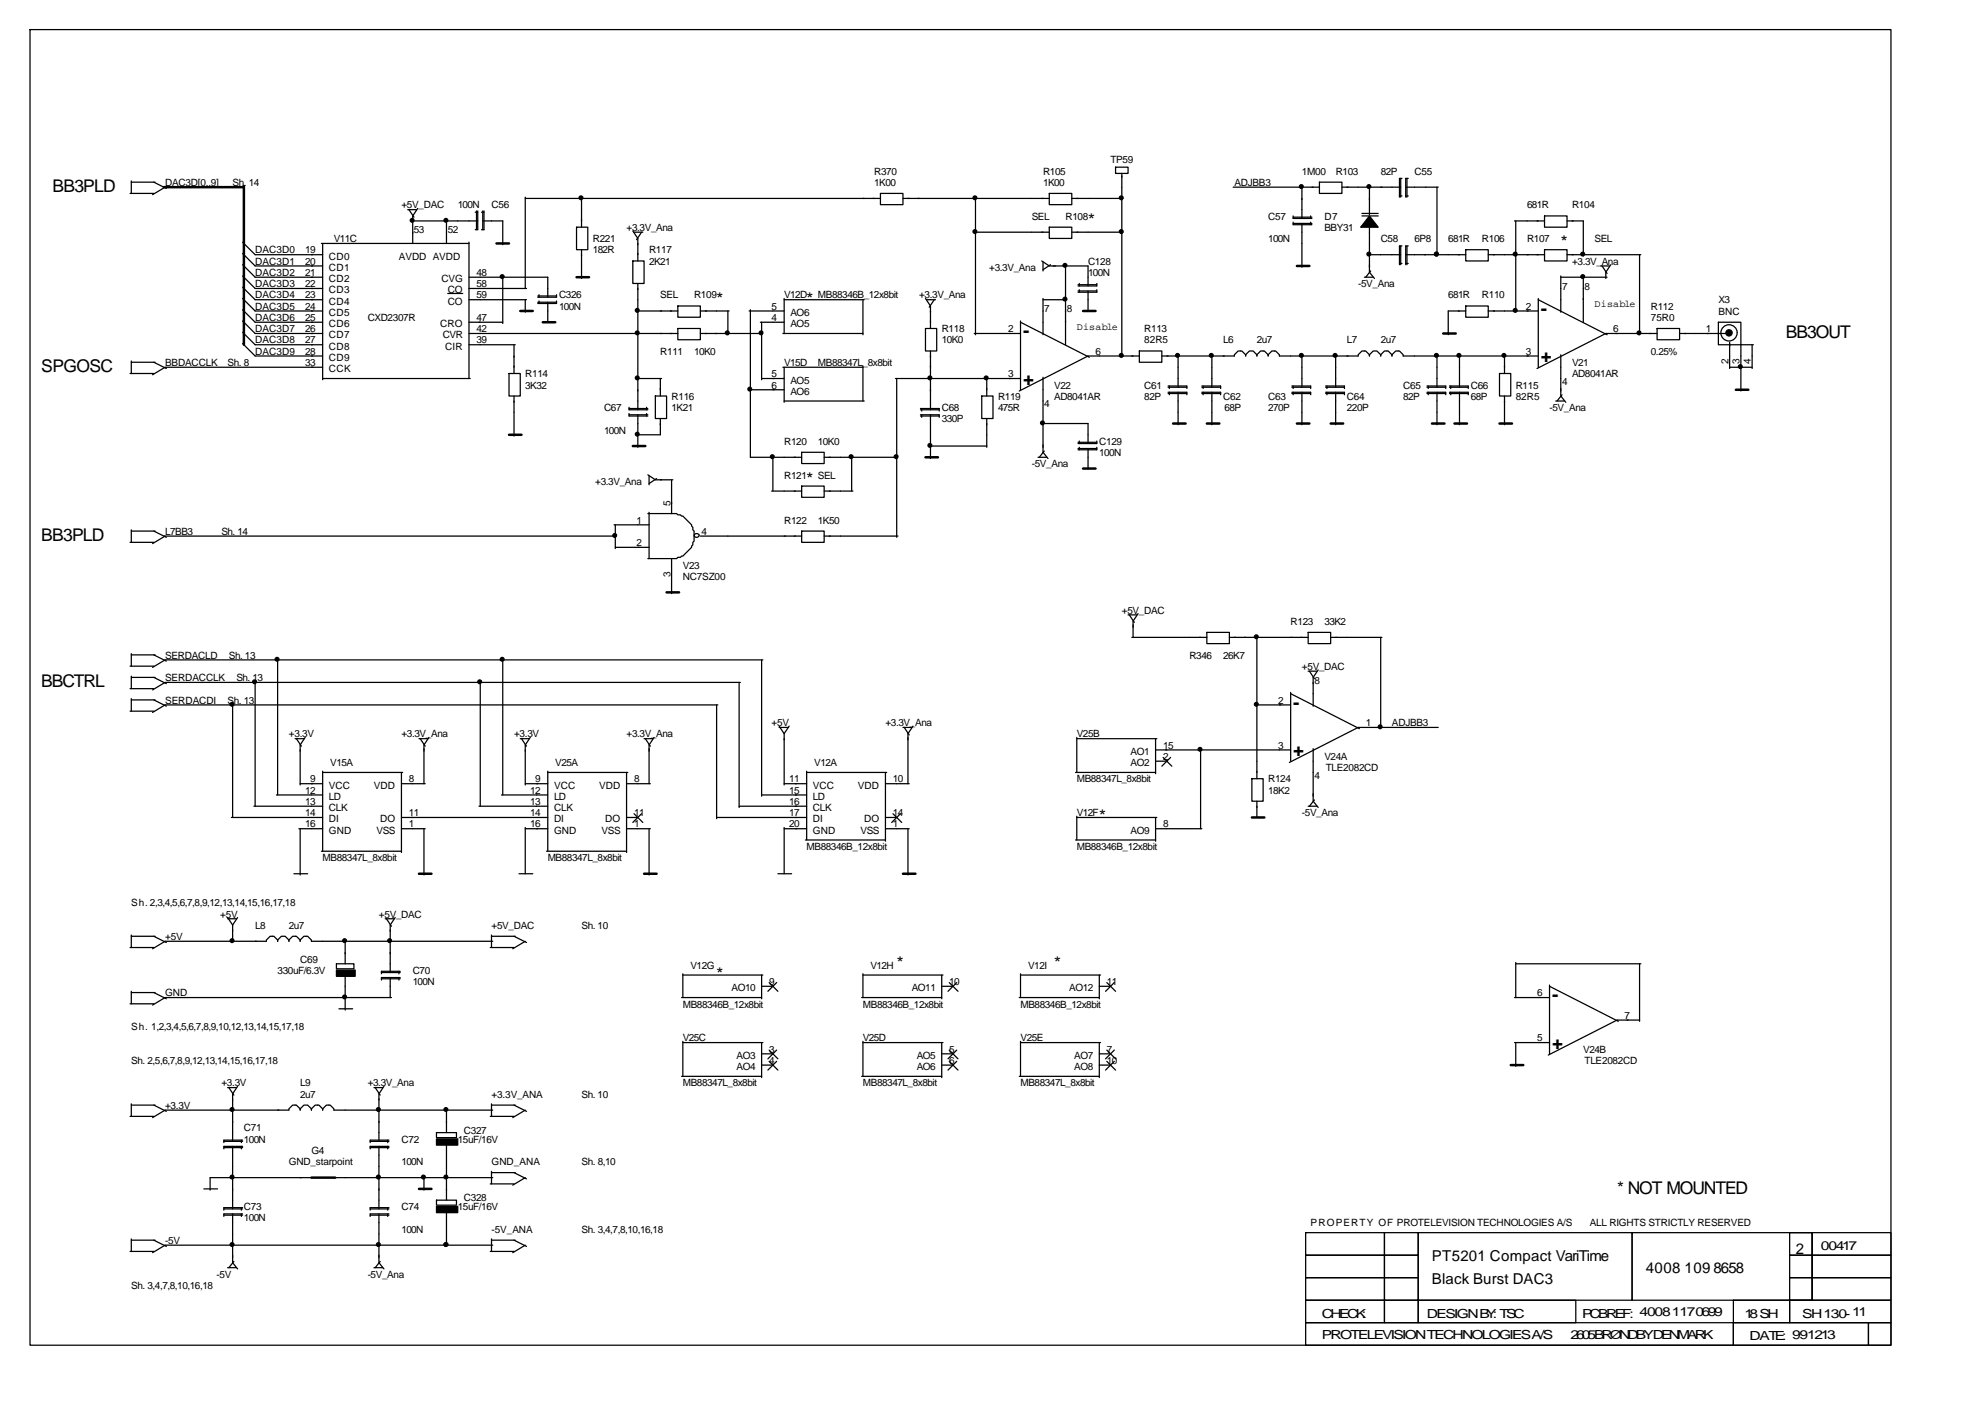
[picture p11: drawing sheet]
<svg xmlns="http://www.w3.org/2000/svg" width="420mm" height="297mm" viewBox="0 0 420 297" stroke-linecap="round" stroke-linejoin="round" font-family="sans-serif">
<g fill="none" stroke="#000" stroke-width=".26">
<path d="M6.3 6.3h393.7v278.3h-393.7zM27.8 38.5h5M27.8 38.3v2.6M32.5 38.5l2.7 1.4M34.9 39.6l-2.6 1.6M236 35.4h2.7v1.3h-2.7zM237.3 36.7v38.9M260.9 39.6h18.2M275.4 39.6v6.6M279.1 38.5h4.8v2.4h-4.8zM283.9 39.6h12.4M289.7 39.6v5.8"/>
<path d="M296.3 37.7v4M296.6 37.7h-.5v4M297.4 39.6h6.9M297.7 37.7v4M297.9 37.7h-.5v4M304 39.6v14.6M27.5 40.9h5M51.3 53.6l2.7 2.7h14.3M51.3 56l2.7 2.6h14.3M51.3 51.2l2.7 2.7h14.3M51.3 58.4l2.7 2.6h14.3M68 51.5h31.2"/>
<path d="M68.3 51.5v28.8M86.3 44.4h1.8M86.5 44.4l1.1 1.5M87 46.7h14.1M88.4 44.1l-1.1 1.6v5.8M94.5 46.5v5M99.2 58.6h16.7v4.3M99.2 51.2v28.9M100.5 44.9h.6M100.8 44.6v4M101.1 44.6v4h-.6M101.9 44.9h.5"/>
<path d="M102.1 46.7h4.3v5.1M102.1 44.6v4M102.4 44.6v4h-.5M106.4 58.6v9.8M111.1 41.7v19.3M111.1 42h75.2M122 48.1h2.4v4.7h-2.4zM123 41.7v6.4M123 52.8v6.1M133.9 55.2h2.4v4.8h-2.4zM133.9 48.9l1 1.5v4.8M134.1 49.1h1.9"/>
<path d="M134.9 60v26.7M135.7 49.1l-1 1.6M186.3 40.9h4.7v2.4h-4.7zM191 42h31M206.1 49.1h15.9M206.4 42v28.8M220.4 55.2l1.6 1.1h8.2v4.2M220.7 55.5v1.8M222 40.9h4.7v2.4h-4.7zM222 48.1h4.7v2.3h-4.7zM222.2 56l-1.5 1.1M225.4 56v16.9"/>
<path d="M226.7 49.1h10.9M226.7 42h10.9M228.3 60v.5M232 60v.5h-3.9M273.6 45.7v.5h3.9M273.6 47v.5h3.9M273.6 45.9h3.9M273.6 47.3h3.9M275.4 47.3v9.2M277.3 45.7v.5M277.3 47v.5M288.1 45.7h3.5"/>
<path d="M288.1 45.2h3.5M288.7 58.6h1.8M289.5 53.9h6.8M289.7 47.8v9.8l1.1 1.3M290 57.3l-1.1 1.3M296.1 41.5h.5M296.1 55.7h.5M296.3 52v4M296.6 52h-.5v4M297.4 53.9h12.7M297.4 41.5h.5M297.4 55.7h.5"/>
<path d="M297.7 52v4M297.9 52h-.5v4M310.1 52.8h4.8v2.4h-4.8zM314.9 53.9h11.9M320.4 46.7h6.4M320.7 46.7v19.4M326.8 45.7h4.7v2.4h-4.7zM326.8 52.8h4.7v2.4h-4.7zM330.2 58.4v7.7M330.2 58.6h9.8M331.5 53.9h15.6M331.5 46.7h3.5v7.5"/>
<path d="M335 58.4v9.8M338.7 56.3h1.8M338.9 56.3l1.1 1.6M340.8 56l-1.1 1.6v1.3M346.9 53.9v16.9M27.5 79h5M27.8 76.4v2.6M27.8 76.6h5M32.5 76.6l2.7 1.4M51.3 60.8l2.7 2.6h14.3M51.3 72.7l2.7 2.6h14.3M51.3 67.9l2.7 2.7h14.3"/>
<path d="M51.3 70.3l2.7 2.6h14.3M51.3 63.1l2.7 2.7h14.3M51.3 65.5l2.7 2.7h14.3M68.3 77.7h-33.4l-2.6 1.6M94.7 62.1h3.2M99.2 63.4h12.2M99.2 70.6h44.2M99.2 72.9h9.8M99.2 68.2h7.2M99.2 61h12.2M107.7 79h2.4v4.8h-2.4zM108.7 72.9v6.1"/>
<path d="M111.1 63.4v2.7M113.8 62.6h3.9M113.8 63.9h3.9M114 62.4v.5M114 63.7v.5M115.9 63.9v4.3M117.7 62.4v.5h-3.9M117.7 63.7v.5h-3.9M134.9 65.8h8.5M143.4 64.7h4.8v2.4h-4.8zM143.4 69.5h4.8v2.4h-4.8zM148.2 70.6h12.9"/>
<path d="M148.2 65.8h6.1M154 65.8v5M158.5 65.8h7.4M158.7 65.5v31.2h10.9M160.9 68.2h5M161.1 68.2v12.1M165.6 70.6h17M165.6 77.7h17M165.9 63.1v7.5M165.9 77.7v7.4M165.9 63.4h16.9M182.6 63.4v7.4"/>
<path d="M182.6 77.4v7.4M195.8 69.5h2.4v4.8h-2.4zM195.8 63.1l1 1.6v4.8M196.1 63.4h1.8M196.8 74.3v12.4M197.6 63.4l-1 1.6M206.1 70.6h9.8M215.9 68.2l14.6 7.4M215.9 67.9v14.6M220.7 63.1v7.7M220.7 79.8v15.9l1 1.3M220.7 63.4h5"/>
<path d="M228.1 60.2h3.9M228.1 61.6h3.9M228.3 61.3v.5M230.2 61.6v4.2M232 61.3v.5h-3.9M241 74.3h4.8v2.3h-4.8zM241 75.3h-10.8l-14.6 7.4M245.8 75.3h15.3v-.2l.8-.8h.8l.8 .8v.2v-.2l.8-.8h.8l.8 .8v.2v-.2l.8-.8h.8l.8 .8v.2v-.2l.8-.8h.8l.8 .8v.2h16.6v-.2l.8-.8h.8l.8 .8v.2v-.2l.8-.8h.8l.8 .8v.2v-.2l.8-.8h.8l.8 .8v.2v-.2l.8-.8h.8l.8 .8v.2h28.5M249.2 75.1v6.8M256.4 75.1v6.8M275.4 75.1v6.8M282.6 75.1v6.8"/>
<path d="M304 75.1v6.8M308.8 75.1v6.8M310.1 64.7h4.8v2.4h-4.8zM310.1 65.8h-3.7v5M314.9 65.8h10.5M317.2 79h2.4v4.8h-2.4zM318.3 75.3v3.7M325.4 63.4l14.6 7.4M325.4 63.1v14.6M330.2 75.1v8.7l1.1 1.3M350.6 69.5h4.7v2.4h-4.7zM350.6 70.6h-10.9l-14.5 7.4"/>
<path d="M355.3 70.6h10.1M363.5 68.2h4.8v4.7h-4.8zM365.9 72.4v5.6M365.9 77.7h4.8M367.5 70.3a1.72 1.72 0 0 0-2.6-1.4 1.72 1.72 0 0 0 0 2.9 1.72 1.72 0 0 0 2.6-1.4M370.7 72.9v5.1M370.9 72.9h-2.6v9.8M68.3 80.1h31.2M108.7 83.8v8.5M133.1 86.4h4M133.1 86.2v.5h4M133.1 87.5v.5h4"/>
<path d="M133.1 87.8h4M134.9 87.8v6.8M134.9 80.1h5.1M136.8 86.2v.5M136.8 87.5v.5M138.6 83.8h2.4v4.7h-2.4zM139.7 80.1v3.7M139.7 88.5v3.5h-5M158.7 82.5h7.2M161.1 80.1h4.8M163.5 96.5v7.4M165.9 84.8h16.9"/>
<path d="M169.6 95.7h4.8v2.4h-4.8zM174.4 96.7h15.3M180.2 96.5v7.4M189.4 80.1h26.5M189.7 80.1v33.6M194.7 86.4h4v.6M194.7 86.7h4M194.7 88h4M194.7 87.8h4v.5M195 86.4v.6M195 87.8v.5M196.6 94.4h12.2"/>
<path d="M196.8 87.8v9.2M207.7 83.8h2.4v4.7h-2.4zM208.8 80.1v3.7M208.8 88.5v6.1M219.6 96.7h1.9M220.4 89.6h9.8v4.2M220.9 95.4l-1 1.3M228.1 93.6h3.9M228.1 94.9h3.9M228.3 93.3v.5M228.3 94.6v.6M230.2 94.9v4.2"/>
<path d="M232 93.3v.5h-3.9M232 94.6v.6h-3.9M247.1 81.7h4v.5M247.1 81.9h4M247.1 83.3h4M247.1 83h4v.5M247.4 81.7v.5M247.4 83v.5M249.2 83v6.9M254.3 81.7h3.9v.5M254.3 81.9h3.9M254.3 83.3h3.9"/>
<path d="M254.3 83h3.9v.5M254.5 81.7v.5M254.5 83v.5M256.4 83v6.9M273.3 81.7h4v.5M273.3 81.9h4M273.3 83.3h4M273.3 83h4v.5M273.6 81.7v.5M273.6 83v.5M275.4 83v6.9M280.5 81.7h3.9v.5"/>
<path d="M280.5 81.9h3.9M280.5 83.3h3.9M280.5 83h3.9v.5M280.7 81.7v.5M280.7 83v.5M282.6 83v6.9M301.9 81.7h4v.5M301.9 81.9h4M301.9 83.3h4M301.9 83h4v.5M302.2 81.7v.5M302.2 83v.5"/>
<path d="M304 83v6.9M306.7 81.7h3.9v.5M306.7 81.9h3.9M306.7 83.3h3.9M306.7 83h3.9v.5M306.9 81.7v.5M306.9 83v.5M308.8 83v6.9M318.3 83.8v6.1M329.1 84.8h1.9M330.5 83.5l-1.1 1.3M27.5 114.7h5"/>
<path d="M27.8 112.1v2.6M27.8 112.4h5M32.5 112.4l2.7 1.3M34.7 113.4h95.5M34.9 113.4l-2.6 1.6M129.9 111h7.4M130.2 115.8h7.1M130.2 111v5.1M137.1 100.5l1.5 1h3.7M137.1 108.7h5M137.1 118.2h5M137.3 100.7v1.9"/>
<path d="M137.3 108.4v9.8M138.9 101.2l-1.6 1.1M142.1 108.7h1l.3 .2h.5l.3 .3h.3l1.8 1.8v.3l.3 .3v.5l.2 .3v2.1l-.2 .2v.6l-.3 .2v.3l-1.8 1.9h-.3l-.3 .2h-.5l-.3 .3h-1M142.1 101.5v7.2M142.1 118.2v7.4M147.9 113.2l-.1-.2a.52 .52 0 0 0-.6-.1 .52 .52 0 0 0-.3 .6 .58 .58 0 0 0 1-.2M148.2 113.4h21.4M163.2 103.9h6.4M169.6 112.4h4.8v2.3h-4.8zM169.6 102.8h4.8v2.4h-4.8zM174.4 113.4h15.6M174.4 103.9h6"/>
<path d="M27.8 138.3v2.6M27.8 138.6h5M32.5 138.6l2.7 1.3M58.7 139.3v28.9M106.4 139.3v28.9M161.1 139.6v28.9M161.4 139.6h-126.5l-2.6 1.6M238.7 130.1h1.8M238.9 130.1l1.1 1.6M239.4 134.8h15.9M240.8 129.8l-1.1 1.6v3.4M255.3 133.8h4.8v2.4h-4.8z"/>
<path d="M260.1 134.8h16.7M265.9 134.6v30.1M276.8 133.8h4.7v2.4h-4.7zM281.5 134.8h10.9M292.1 134.8v19.4M27.5 140.9h5M27.5 145.7h5M27.5 150.5h5M27.8 143.1v2.6M27.8 147.8v2.7M27.8 143.3h5M27.8 148.1h5"/>
<path d="M32.5 143.3l2.7 1.3M32.5 148.1l2.7 1.3M49.2 148.9v24M54 144.1v26.5M62.4 156.3h1.9M62.7 156.3l1.1 1.6M64.6 156l-1.1 1.6v8.5M88.6 156.3h1.9M88.9 156.3l1.1 1.6M90.8 156l-1.1 1.6v8.2M101.6 144.1v26.5M110.1 156.3h1.8"/>
<path d="M110.3 156.3l1.1 1.6M112.2 156l-1.1 1.6v8.5M136.3 156.3h1.8M136.5 156.3l1.1 1.6M138.4 156l-1.1 1.6v8.2M151.6 149.1v24.1M151.9 149.1h-117l-2.6 1.6M156.4 144.4v26.4M156.6 144.4h-121.7l-2.6 1.6M164.8 153.9h1.9M164.8 153.6l1.1 1.6M165.9 155.2v10.9"/>
<path d="M167 153.6l-1.1 1.6M191 153.9h1.9M191.3 153.9l1.1 1.6M193.1 153.6l-1 1.6v10.6M227.8 156.3h16.9M227.8 156v7.4M244.5 158.7h28.5M244.5 156.3v7.4M254 158.4v16.9M265.9 149.1h7.1M273 146.8l14.6 7.4M273 146.5v14.5"/>
<path d="M276.8 142h1.8M277 142l1.1 1.6M277.8 158.4v11.1l1.1 1.3M278.9 141.7l-1.1 1.6v6.1M304.3 153.9h-17l-14.5 7.4M48.9 172.9h19.4M53.7 170.6h14.6M58.5 168.2h9.8M63.2 175.3h5.1M63.5 175.3v9.8M63.5 165.8h4.8M68.3 163.4h16.9"/>
<path d="M68.3 163.2v16.9M84.9 165.8h5.1M84.9 175.3h5.1M84.9 172.9h31M84.9 163.4v17M89.7 175.3v9.8M101.3 170.6h14.6M106.1 168.2h9.8M111.1 175.1v9.8M111.1 165.8h4.8M111.1 175.3h4.8M115.9 163.2v16.9"/>
<path d="M115.9 163.4h16.9M132.6 165.8h5M132.6 175.3h5M132.6 172.9h2.3M132.6 163.4v17M134.1 172.2l1.9 1.8M135.7 172.2l-1.8 1.8M137.3 175.3v9.8M151.6 172.9h19.1M156.4 170.6h14.3M161.1 168.2h9.6M165.9 175.1v9.8"/>
<path d="M165.9 165.8h4.8M165.9 175.3h4.8M170.4 177.7h16.9M170.7 163.4h16.9M170.7 163.2v14.5M187.3 163.4v14.6M187.3 165.8h5.1M187.3 175.3h5.1M187.3 172.9h2.4M188.9 172.2l1.9 1.8M190.5 172.2l-1.9 1.8M192.1 175.3v9.8"/>
<path d="M227.5 163.4h17M227.5 177.7h17M227.8 172.9h16.9M227.8 172.7v5M244.5 175.3h9.8M244.5 172.9v5.1M244.5 161h2.4M246.1 160.2l1.8 1.9M247.6 160.2l-1.8 1.9M264.8 164.7h2.4v4.8h-2.4zM265.9 169.5v3.4M276.8 170.6h1.8"/>
<path d="M278.1 169.2l-1.1 1.4M27.8 197.8v2.7M27.8 198.1h5M32.5 198.1l2.7 1.3M48.2 194.4h1.8M48.2 194.1l1 1.6M49.2 195.7v3.7M50.3 194.1l-1.1 1.6M62.2 184.9h2.9M68 180.1h16.9M73 199.1v4.8M81.5 194.4h1.8"/>
<path d="M81.8 194.4l1 1.6M83.6 194.1l-1.1 1.6v10.1M104 197.8v2.7M104 198.1h5M104.2 199.1h-38.3v-.2l-.8-.8h-.8l-.8 .8v.2v-.2l-.8-.8h-.8l-.8 .8v.2v-.2l-.8-.8h-.8l-.8 .8v.2v-.2l-.8-.8h-.8l-.7 .8v.2h-21.5l-2.6 1.6M108.7 198.1l2.7 1.3M109.8 184.9h2.9M111.1 199.1l-2.6 1.6M115.6 180.1h17M164.6 184.9h2.9M27.5 200.5h5M27.5 212.4h5"/>
<path d="M27.8 209.7v2.7M27.8 210h5M32.5 210l2.7 1.3M71.2 203.9h3.7v1.1h-3.7zM71.7 213.4h2.9M73 206.3v7.4M80.7 207.1h4M80.7 205.8h4M82.5 206.8v4.2M82.8 211h-47.9l-2.6 1.6M84.4 205.5v.5M84.4 206.8v.5"/>
<path d="M84.7 205.5h-4v.5M84.7 206.8h-4v.5M103.7 200.5h5M144.2 211h16.9M144.5 206v5M144.5 206.3h16.9M161.1 206.3v5M161.1 208.7h2.4M162.7 207.9l1.9 1.8M164.3 207.9l-1.8 1.8M182.3 211h16.9M182.6 206v5"/>
<path d="M182.6 206.3h16.9M199.2 206.3v5M199.2 208.7h2.4M200.8 207.9l1.9 1.8M202.4 207.9l-1.8 1.8M215.6 211h17M215.9 206v5M215.9 206.3h16.9M232.6 206.3v5M232.6 208.7h2.3M234.2 207.9l1.8 1.8M235.7 207.9l-1.8 1.8"/>
<path d="M320.4 211h7.4M320.7 203.6v7.4M320.7 203.9h26.4M327.8 208.7l14.6 7.4M327.8 208.4v14.6M346.9 215.8h-4.8l-14.5 7.4M346.9 203.9v12.2M27.5 236.2h5M27.8 233.8h5M27.8 233.5v2.7M32.5 233.8l2.7 1.3M48.2 230.1h1.8"/>
<path d="M48.4 230.1l1.1 1.6M50.3 229.8l-1.1 1.6v10.1M79.1 230.1h1.9M79.4 230.1l1 1.6M81.2 229.8l-1 1.6v10.1M92.3 239.6h4.3v1.1h-4.3zM94.5 234.9v4.7M103.7 236.2h5M104 233.8h5M104 233.5v2.7M104.2 234.9h-33.6v-.3l-.8-.8h-.7l-.8 .8v.3v-.3l-.8-.8h-.8l-.8 .8v.3v-.3l-.8-.8h-.8l-.8 .8v.3v-.3l-.8-.8h-.8l-.8 .8v.3h-26.2l-2.6 1.5M108.7 233.8l2.7 1.3"/>
<path d="M111.1 234.9l-2.6 1.5M144.2 227.7h16.9M144.5 220.3v7.4M144.5 220.6h16.9M161.1 220.6v7.4M161.1 223h2.4M161.1 225.3h2.4M162.7 222.2l1.9 1.8M162.7 224.5l1.9 1.9M164.3 222.2l-1.8 1.8M164.3 224.5l-1.8 1.9M182.3 227.7h16.9"/>
<path d="M182.6 220.6h16.9M182.6 220.3v7.4M199.2 223h2.4M199.2 225.3h2.4M199.2 220.6v7.4M200.8 222.2l1.9 1.8M200.8 224.5l1.9 1.9M202.4 222.2l-1.8 1.8M202.4 224.5l-1.8 1.9M215.6 227.7h17M215.9 220.3v7.4M215.9 220.6h16.9"/>
<path d="M232.6 223h2.3M232.6 225.3h2.3M232.6 220.6v7.4M234.2 222.2l1.8 1.8M234.2 224.5l1.8 1.9M235.7 222.2l-1.8 1.8M235.7 224.5l-1.8 1.9M320.4 220.6h7.4M320.7 220.6v5M43.1 251.5h2.9M47.4 242.8h3.9M47.4 241.5h3.9"/>
<path d="M47.4 257.1h3.9M47.4 255.8h3.9M49.2 242.5v13.3M49.2 256.8v10.3l1.1 1.4M51.1 241.2v.5M51.1 242.5v.6M51.1 255.5v.5M51.1 256.8v.6M51.3 241.2h-3.9v.5M51.3 242.5h-3.9v.6M51.3 255.5h-3.9v.5M51.3 256.8h-3.9v.6"/>
<path d="M65.9 249.1h-21.5v2.7M70.6 249.1h33.6M78.3 242.8h4M78.3 241.5h4M78.3 257.1h4M78.3 255.8h4M80.2 242.5v13.3M80.2 256.8v10.3l1 1.4M82 241.2v.5M82 242.5v.6M82 255.5v.5M82 256.8v.6"/>
<path d="M82.3 242.5h-4v.6M82.3 241.2h-4v.5M82.3 256.8h-4v.6M82.3 255.5h-4v.5M89.7 249.1v2.7M92.3 253.9h4.3v1.1h-4.3zM94.5 242v11.9M94.5 256.3v7.4M103.7 250.5h5M104 247.8v2.7M104 248.1h5M108.7 248.1l2.7 1.3"/>
<path d="M111.1 249.1l-2.6 1.6M27.5 264.8h5M27.8 262.4h5M27.8 262.1v2.7M32.5 262.4l2.7 1.3M48.2 268.2h1.8M49.5 266.9l-1.1 1.3M79.1 268.2h1.9M80.4 266.9l-1 1.3M103.7 264.8h5M104 262.1v2.7M104 262.4h5"/>
<path d="M104.2 263.4h-69.3l-2.6 1.6M108.7 262.4l2.7 1.3M111.1 263.4l-2.6 1.6M276.2 279.8h90.5v4.8h-90.5zM276.2 260.8h16.7v4.8h-16.7zM276.2 265.6h16.7v4.7h-16.7zM276.2 270.3h16.7v4.8h-16.7zM276.2 275.1h16.7v4.7h-16.7zM292.9 260.8h7.1v4.8h-7.1zM292.9 265.6h7.1v4.7h-7.1zM292.9 270.3h7.1v4.8h-7.1zM292.9 275.1h7.1v4.7h-7.1z"/>
<path d="M300 260.8h45.3v14.3h-45.3zM300 275.1h33.4v4.7h-33.4zM345.3 260.8h38.1v14.3h-38.1zM366.7 279.8h28.6v4.8h-28.6zM366.7 275.1h11.9v4.7h-11.9zM378.6 260.8h4.8v4.8h-4.8zM378.6 265.6h4.8v4.7h-4.8zM378.6 270.3h4.8v4.8h-4.8zM378.6 275.1h21.4v4.7h-21.4zM383.4 260.8h16.6v4.8h-16.6zM383.4 265.6h16.6v4.7h-16.6zM383.4 270.3h16.6v4.8h-16.6z"/>
<path d="M395.3 279.8h4.7v4.8h-4.7z"/>
</g>
<g fill="none" stroke="#000" stroke-width=".53">
<path d="M34.7 39.6h16.9M51.6 39.3v33.6M105 51.5h2.7M122 58.6h2.6M274.4 56.3h2.6M110.1 65.8h2.6M114.8 68.2h2.7M229.1 65.8h2.7M305.3 70.6h2.7M107.7 92h2.6M133.9 94.4h2.6M195.8 96.7h2.6"/>
<path d="M229.1 99.1h2.7M248.2 89.6h2.6M255.3 89.6h2.7M274.4 89.6h2.6M281.5 89.6h2.7M302.9 89.6h2.7M307.7 89.6h2.7M317.2 89.6h2.7M367.2 82.5h2.7M141 125.3h2.7M264.8 172.9h2.7M88.6 184.9h2.7"/>
<path d="M136.3 184.9h2.6M191 184.9h2.7M319.6 225.3h2.7M65.9 249.1h5M88.6 251.5h2.7"/>
</g>
<g fill="#000" stroke="#000" stroke-width=".26">
<path d="M71.2 205.2h3.9v1.4h-3.9zM92.3 255.2h4.5v1.4h-4.5zM92.3 240.9h4.5v1.4h-4.5z"/>
<circle cx="275.3" cy="39.5" r=".4"/>
<circle cx="289.6" cy="39.5" r=".4"/>
<circle cx="87.2" cy="46.6" r=".4"/>
<circle cx="94.3" cy="46.6" r=".4"/>
<circle cx="106.2" cy="58.5" r=".4"/>
<circle cx="122.9" cy="41.8" r=".4"/>
<circle cx="206.3" cy="49" r=".4"/>
<circle cx="206.3" cy="41.8" r=".4"/>
<circle cx="225.3" cy="56.1" r=".4"/>
<circle cx="237.2" cy="41.8" r=".4"/>
<circle cx="237.2" cy="49" r=".4"/>
<circle cx="289.6" cy="53.8" r=".4"/>
<circle cx="303.9" cy="53.8" r=".4"/>
<circle cx="320.6" cy="53.8" r=".4"/>
<circle cx="334.8" cy="58.5" r=".4"/>
<circle cx="334.8" cy="53.8" r=".4"/>
<circle cx="134.8" cy="65.7" r=".4"/>
<circle cx="134.8" cy="79.9" r=".4"/>
<circle cx="134.8" cy="70.4" r=".4"/>
<circle cx="153.9" cy="70.4" r=".4"/>
<circle cx="161" cy="70.4" r=".4"/>
<circle cx="196.7" cy="79.9" r=".4"/>
<circle cx="208.6" cy="79.9" r=".4"/>
<circle cx="225.3" cy="63.3" r=".4"/>
<circle cx="237.2" cy="75.2" r=".4"/>
<circle cx="249.1" cy="75.2" r=".4"/>
<circle cx="256.3" cy="75.2" r=".4"/>
<circle cx="275.3" cy="75.2" r=".4"/>
<circle cx="282.5" cy="75.2" r=".4"/>
<circle cx="303.9" cy="75.2" r=".4"/>
<circle cx="308.7" cy="75.2" r=".4"/>
<circle cx="318.2" cy="75.2" r=".4"/>
<circle cx="320.6" cy="65.7" r=".4"/>
<circle cx="346.8" cy="70.4" r=".4"/>
<circle cx="365.8" cy="70.4" r=".67"/>
<circle cx="368.2" cy="77.6" r=".4"/>
<circle cx="134.8" cy="91.9" r=".4"/>
<circle cx="158.6" cy="82.3" r=".4"/>
<circle cx="163.4" cy="96.6" r=".4"/>
<circle cx="180.1" cy="96.6" r=".4"/>
<circle cx="189.6" cy="96.6" r=".4"/>
<circle cx="196.7" cy="94.2" r=".4"/>
<circle cx="220.5" cy="89.5" r=".4"/>
<circle cx="130.1" cy="113.3" r=".4"/>
<circle cx="58.6" cy="139.5" r=".4"/>
<circle cx="106.2" cy="139.5" r=".4"/>
<circle cx="265.8" cy="134.7" r=".4"/>
<circle cx="49.1" cy="149" r=".4"/>
<circle cx="53.9" cy="144.2" r=".4"/>
<circle cx="101.5" cy="144.2" r=".4"/>
<circle cx="253.9" cy="158.5" r=".4"/>
<circle cx="265.8" cy="149" r=".4"/>
<circle cx="292" cy="153.8" r=".4"/>
<circle cx="49.1" cy="199" r=".4"/>
<circle cx="72.9" cy="199" r=".4"/>
<circle cx="82.4" cy="199" r=".4"/>
<circle cx="72.9" cy="210.9" r=".4"/>
<circle cx="49.1" cy="234.7" r=".4"/>
<circle cx="80.1" cy="234.7" r=".4"/>
<circle cx="94.3" cy="234.7" r=".4"/>
<circle cx="49.1" cy="249" r=".4"/>
<circle cx="80.1" cy="249" r=".4"/>
<circle cx="89.6" cy="249" r=".4"/>
<circle cx="94.3" cy="249" r=".4"/>
<circle cx="49.1" cy="263.3" r=".4"/>
<circle cx="80.1" cy="263.3" r=".4"/>
<circle cx="94.3" cy="263.3" r=".4"/>
</g>
<path d="M289.7 45.7l1.9 2.4h-3.7z" fill-rule="evenodd" fill="#000" stroke="#000" stroke-width=".26"/>
<g font-size="4">
<text x="216.4" y="71.3">-</text>
<text x="326" y="66.6">-</text>
<text x="326" y="76.6">+</text>
<text x="216.4" y="81.4">+</text>
<text x="273.6" y="149.9">-</text>
<text x="273.6" y="160">+</text>
<text x="328.3" y="211.8">-</text>
<text x="328.3" y="221.9">+</text>
</g>
<g font-size="3.7">
<text x="11.1" y="40.7">BB3PLD</text>
<text x="230.2" y="47.8">*</text>
<text x="330.2" y="52.6">*</text>
<text x="151.6" y="64.5">*</text>
<text x="170.7" y="64.5">*</text>
<text x="377.8" y="71.6">BB3OUT</text>
<text x="8.7" y="78.8">SPGOSC</text>
<text x="170.7" y="102.6">*</text>
<text x="8.7" y="114.5">BB3PLD</text>
<text x="8.7" y="145.4">BBCTRL</text>
<text x="232.6" y="174">*</text>
<text x="151.6" y="207.3">*</text>
<text x="189.7" y="205">*</text>
<text x="223" y="205">*</text>
<text x="342.1" y="252.6">* NOT MOUNTED</text>
</g>
<g font-size="3.2">
<text x="302.9" y="266.9">PT5201 Compact VariTime</text>
<text x="348.2" y="269.3">4008 109</text>
<text x="362.5" y="269.3">8658</text>
<text x="379.9" y="265.3">2</text>
<text x="302.9" y="271.6">Black Burst DAC3</text>
</g>
<g font-size="2.6">
<text x="385.2" y="264.5">00417</text>
<text x="279.7" y="278.8">CHECK:</text>
<text x="301.9" y="278.8">DESIGNBY: TSC</text>
<text x="334.7" y="278.8">PCB REF: 4008 1170699</text>
<text x="369.1" y="278.8">18SH</text>
<text x="381.3" y="278.8">SH 130 -11</text>
<text x="279.7" y="283.3">PROTELEVISION TECHNOLOGIES A/S</text>
<text x="332.2" y="283.3">2605 BRØNDBY DENMARK</text>
<text x="370.2" y="283.5">DATE: 991213</text>
</g>
<g font-size="2.1">
<text x="234.9" y="34.6">TP59</text>
<text x="34.9" y="39.3">DAC3D[0..9]</text>
<text x="49.2" y="39.3">Sh. 14</text>
<text x="184.9" y="37">R370</text>
<text x="184.9" y="39.3">1K00</text>
<text x="220.7" y="37">R105</text>
<text x="220.7" y="39.3">1K00</text>
<text x="261.1" y="39.3">ADJBB3</text>
<text x="275.4" y="37">1M00</text>
<text x="282.6" y="37">R103</text>
<text x="292.1" y="37">82P</text>
<text x="299.2" y="37">C55</text>
<text x="84.9" y="44.1">+5V_DAC</text>
<text x="96.8" y="44.1">100N</text>
<text x="104" y="44.1">C56</text>
<text x="218.3" y="46.5">SEL</text>
<text x="225.4" y="46.5">R108</text>
<text x="268.3" y="46.5">C57</text>
<text x="280.2" y="46.5">D7</text>
<text x="323.1" y="44.1">681R</text>
<text x="332.6" y="44.1">R104</text>
<text x="54" y="53.6">DAC3D0</text>
<text x="64.6" y="53.6">19</text>
<text x="70.6" y="51.2">V11C</text>
<text x="87.6" y="49.4">53</text>
<text x="94.7" y="49.4">52</text>
<text x="125.4" y="51.2">R221</text>
<text x="125.4" y="53.6">182R</text>
<text x="132.6" y="48.9">+3.3V_Ana</text>
<text x="137.3" y="53.6">R117</text>
<text x="268.3" y="51.2">100N</text>
<text x="280.2" y="48.9">BBY31</text>
<text x="292.1" y="51.2">C58</text>
<text x="299.2" y="51.2">6P8</text>
<text x="306.4" y="51.2">681R</text>
<text x="313.5" y="51.2">R106</text>
<text x="323.1" y="51.2">R107</text>
<text x="337.3" y="51.2">SEL</text>
<text x="54" y="56">DAC3D1</text>
<text x="54" y="58.4">DAC3D2</text>
<text x="64.6" y="56">20</text>
<text x="64.6" y="58.4">21</text>
<text x="69.6" y="54.9">CD0</text>
<text x="69.6" y="57.3">CD1</text>
<text x="69.6" y="59.7">CD2</text>
<text x="84.4" y="54.9">AVDD AVDD</text>
<text x="93.4" y="59.7">CVG</text>
<text x="100.8" y="58.4">48</text>
<text x="137.3" y="56">2K21</text>
<text x="209.3" y="57.3">+3.3V_Ana</text>
<text x="230.2" y="56">C128</text>
<text x="230.2" y="58.4">100N</text>
<text x="332.6" y="56">+3.3V_Ana</text>
<text x="54" y="60.8">DAC3D3</text>
<text x="54" y="63.1">DAC3D4</text>
<text x="54" y="65.5">DAC3D5</text>
<text x="64.6" y="60.8">22</text>
<text x="64.6" y="63.1">23</text>
<text x="64.6" y="65.5">24</text>
<text x="69.6" y="62.1">CD3</text>
<text x="69.6" y="64.5">CD4</text>
<text x="94.7" y="62.1">CO</text>
<text x="94.7" y="64.5">CO</text>
<text x="100.8" y="60.8">58</text>
<text x="100.8" y="63.1">59</text>
<text x="118.3" y="63.1">C326</text>
<text x="118.3" y="65.5">100N</text>
<text x="139.7" y="63.1">SEL</text>
<text x="146.8" y="63.1">R109</text>
<text x="163.2" y="65.5">5</text>
<text x="165.9" y="63.1">V12D</text>
<text x="173" y="63.1">MB88346B_12x8bit</text>
<text x="194.5" y="63.1">+3.3V_Ana</text>
<text x="287.3" y="60.8">-5V_Ana</text>
<text x="306.4" y="63.1">681R</text>
<text x="313.5" y="63.1">R110</text>
<text x="322.8" y="65.5">2</text>
<text x="330.5" y="61.3">7</text>
<text x="335.2" y="61.3">8</text>
<text x="337.3" y="65">Disable</text>
<text x="349.2" y="65.5">R112</text>
<text x="363.5" y="64.2">X3</text>
<text x="54" y="67.9">DAC3D6</text>
<text x="54" y="70.3">DAC3D7</text>
<text x="64.6" y="67.9">25</text>
<text x="64.6" y="70.3">26</text>
<text x="69.6" y="66.9">CD5</text>
<text x="69.6" y="69.2">CD6</text>
<text x="69.6" y="71.6">CD7</text>
<text x="77.8" y="67.9">CXD2307R</text>
<text x="93.1" y="69.2">CRO</text>
<text x="93.7" y="71.6">CVR</text>
<text x="100.8" y="67.9">47</text>
<text x="100.8" y="70.3">42</text>
<text x="163.2" y="67.9">4</text>
<text x="167.2" y="69.2">AO5</text>
<text x="167.2" y="66.9">AO6</text>
<text x="199.2" y="70.3">R118</text>
<text x="213.3" y="70.3">2</text>
<text x="220.9" y="66.1">7</text>
<text x="225.7" y="66.1">8</text>
<text x="227.8" y="69.8">Disable</text>
<text x="242.1" y="70.3">R113</text>
<text x="341.3" y="70.3">6</text>
<text x="349.2" y="67.9">75R0</text>
<text x="360.9" y="70.3">1</text>
<text x="363.5" y="66.6">BNC</text>
<text x="34.9" y="77.4">BBDACCLK</text>
<text x="48.2" y="77.4">Sh. 8</text>
<text x="54" y="72.7">DAC3D8</text>
<text x="54" y="75.1">DAC3D9</text>
<text x="64.6" y="72.7">27</text>
<text x="64.6" y="75.1">28</text>
<text x="64.6" y="77.4">33</text>
<text x="69.6" y="74">CD8</text>
<text x="69.6" y="76.4">CD9</text>
<text x="94.2" y="74">CIR</text>
<text x="100.8" y="72.7">39</text>
<text x="139.7" y="75.1">R111</text>
<text x="146.8" y="75.1">10K0</text>
<text x="165.9" y="77.4">V15D</text>
<text x="173" y="77.4">MB88347L_8x8bit</text>
<text x="199.2" y="72.7">10K0</text>
<text x="231.8" y="75.1">6</text>
<text x="242.1" y="72.7">82R5</text>
<text x="258.8" y="72.7">L6</text>
<text x="265.9" y="72.7">2u7</text>
<text x="285" y="72.7">L7</text>
<text x="292.1" y="72.7">2u7</text>
<text x="322.8" y="75.1">3</text>
<text x="332.6" y="77.4">V21</text>
<text x="349.2" y="75.1">0.25%</text>
<text x="365.7" y="76.9" transform="rotate(-90 365.7 76.9)">2</text>
<text x="368" y="76.9" transform="rotate(-90 368 76.9)">3</text>
<text x="370.4" y="76.9" transform="rotate(-90 370.4 76.9)">4</text>
<text x="69.6" y="78.8">CCK</text>
<text x="111.1" y="79.8">R114</text>
<text x="111.1" y="82.2">3K32</text>
<text x="163.2" y="79.8">5</text>
<text x="163.2" y="82.2">6</text>
<text x="167.2" y="81.1">AO5</text>
<text x="167.2" y="83.5">AO6</text>
<text x="213.3" y="79.8">3</text>
<text x="223" y="82.2">V22</text>
<text x="242.1" y="82.2">C61</text>
<text x="296.9" y="82.2">C65</text>
<text x="311.1" y="82.2">C66</text>
<text x="320.7" y="82.2">R115</text>
<text x="330.5" y="81.4">4</text>
<text x="332.6" y="79.8">AD8041AR</text>
<text x="127.8" y="87">C67</text>
<text x="142.1" y="84.6">R116</text>
<text x="142.1" y="87">1K21</text>
<text x="199.2" y="87">C68</text>
<text x="199.2" y="89.3">330P</text>
<text x="211.1" y="84.6">R119</text>
<text x="211.1" y="87">475R</text>
<text x="220.9" y="86.2">4</text>
<text x="223" y="84.6">AD8041AR</text>
<text x="242.1" y="84.6">82P</text>
<text x="258.8" y="84.6">C62</text>
<text x="259" y="87">68P</text>
<text x="268.3" y="84.6">C63</text>
<text x="268.3" y="87">270P</text>
<text x="285" y="84.6">C64</text>
<text x="285" y="87">220P</text>
<text x="296.9" y="84.6">82P</text>
<text x="311.1" y="84.6">68P</text>
<text x="320.7" y="84.6">82R5</text>
<text x="327.8" y="87">-5V_Ana</text>
<text x="127.8" y="91.7">100N</text>
<text x="165.9" y="94.1">R120</text>
<text x="173" y="94.1">10K0</text>
<text x="232.6" y="94.1">C129</text>
<text x="165.9" y="101.2">R121</text>
<text x="173" y="101.2">SEL</text>
<text x="218.3" y="98.9">-5V_Ana</text>
<text x="232.6" y="96.5">100N</text>
<text x="125.9" y="102.6">+3.3V_Ana</text>
<text x="141.8" y="107.1" transform="rotate(-90 141.8 107.1)">5</text>
<text x="34.9" y="113.2">L7BB3</text>
<text x="46.8" y="113.2">Sh. 14</text>
<text x="134.7" y="110.8">1</text>
<text x="148.4" y="113.2">4</text>
<text x="165.9" y="110.8">R122</text>
<text x="173" y="110.8">1K50</text>
<text x="134.7" y="115.5">2</text>
<text x="141.8" y="122.1" transform="rotate(-90 141.8 122.1)">3</text>
<text x="144.5" y="120.3">V23</text>
<text x="144.5" y="122.7">NC7SZ00</text>
<text x="237.3" y="129.8">+5V_DAC</text>
<text x="273" y="132.2">R123</text>
<text x="280.2" y="132.2">33K2</text>
<text x="34.9" y="139.3">SERDACLD</text>
<text x="48.4" y="139.3">Sh. 13</text>
<text x="251.6" y="139.3">R346</text>
<text x="258.8" y="139.3">26K7</text>
<text x="275.4" y="141.7">+5V_DAC</text>
<text x="34.9" y="144.1">SERDACCLK</text>
<text x="34.9" y="148.9">SERDACDI</text>
<text x="48.2" y="148.9">Sh. 13</text>
<text x="50" y="144.1">Sh. 13</text>
<text x="270.4" y="148.9">2</text>
<text x="278.1" y="144.6">8</text>
<text x="163.2" y="153.6">+5V</text>
<text x="187.3" y="153.6">+3.3V_Ana</text>
<text x="288.9" y="153.6">1</text>
<text x="294.5" y="153.6">ADJBB3</text>
<text x="61.1" y="156">+3.3V</text>
<text x="84.9" y="156">+3.3V_Ana</text>
<text x="108.7" y="156">+3.3V</text>
<text x="132.6" y="156">+3.3V_Ana</text>
<text x="227.8" y="156">V25B</text>
<text x="239.2" y="159.7">AO1</text>
<text x="246.1" y="158.4">15</text>
<text x="246.1" y="160.8">2</text>
<text x="270.4" y="158.4">3</text>
<text x="280.2" y="160.8">V24A</text>
<text x="64.6" y="167.9">12</text>
<text x="65.6" y="165.5">9</text>
<text x="69.6" y="166.9">VCC</text>
<text x="69.8" y="162.1">V15A</text>
<text x="79.1" y="166.9">VDD</text>
<text x="86.5" y="165.5">8</text>
<text x="112.2" y="167.9">12</text>
<text x="113.2" y="165.5">9</text>
<text x="117.2" y="166.9">VCC</text>
<text x="117.5" y="162.1">V25A</text>
<text x="126.7" y="166.9">VDD</text>
<text x="134.1" y="165.5">8</text>
<text x="167" y="165.5">11</text>
<text x="167" y="167.9">15</text>
<text x="172" y="166.9">VCC</text>
<text x="172.2" y="162.1">V12A</text>
<text x="181.5" y="166.9">VDD</text>
<text x="188.9" y="165.5">10</text>
<text x="227.8" y="165.5">MB88347L_8x8bit</text>
<text x="239.2" y="162.1">AO2</text>
<text x="268.3" y="165.5">R124</text>
<text x="268.3" y="167.9">18K2</text>
<text x="278.1" y="164.7">4</text>
<text x="280.5" y="163.2">TLE2082CD</text>
<text x="64.6" y="172.7">14</text>
<text x="64.6" y="170.3">13</text>
<text x="69.6" y="169.2">LD</text>
<text x="69.6" y="171.6">CLK</text>
<text x="86.5" y="172.7">11</text>
<text x="112.2" y="172.7">14</text>
<text x="112.2" y="170.3">13</text>
<text x="117.2" y="169.2">LD</text>
<text x="117.2" y="171.6">CLK</text>
<text x="134.1" y="172.7">11</text>
<text x="167" y="172.7">17</text>
<text x="167" y="170.3">16</text>
<text x="172" y="169.2">LD</text>
<text x="172" y="171.6">CLK</text>
<text x="188.9" y="172.7">14</text>
<text x="227.8" y="172.7">V12F</text>
<text x="275.4" y="172.7">-5V_Ana</text>
<text x="64.6" y="175.1">16</text>
<text x="69.6" y="176.4">GND</text>
<text x="69.6" y="174">DI</text>
<text x="79.6" y="176.4">VSS</text>
<text x="80.4" y="174">DO</text>
<text x="86.5" y="175.1">1</text>
<text x="112.2" y="175.1">16</text>
<text x="117.2" y="176.4">GND</text>
<text x="117.2" y="174">DI</text>
<text x="127.3" y="176.4">VSS</text>
<text x="128.1" y="174">DO</text>
<text x="134.1" y="175.1">1</text>
<text x="167" y="175.1">20</text>
<text x="170.7" y="179.8">MB88346B_12x8bit</text>
<text x="172" y="176.4">GND</text>
<text x="172" y="174">DI</text>
<text x="182" y="176.4">VSS</text>
<text x="182.8" y="174">DO</text>
<text x="188.9" y="175.1">1</text>
<text x="227.8" y="179.8">MB88346B_12x8bit</text>
<text x="239.2" y="176.4">AO9</text>
<text x="246.1" y="175.1">8</text>
<text x="68.3" y="182.2">MB88347L_8x8bit</text>
<text x="115.9" y="182.2">MB88347L_8x8bit</text>
<text x="27.8" y="191.7">Sh. 2,3,4,5,6,7,8,9,12,13,14,15,16,17,18</text>
<text x="46.6" y="194.1">+5V</text>
<text x="54" y="196.5">L8</text>
<text x="61.1" y="196.5">2u7</text>
<text x="80.2" y="194.1">+5V_DAC</text>
<text x="104" y="196.5">+5V_DAC</text>
<text x="123" y="196.5">Sh. 10</text>
<text x="34.9" y="198.9">+5V</text>
<text x="63.5" y="203.6">C69</text>
<text x="58.7" y="206">330uF/6.3V</text>
<text x="87.3" y="206">C70</text>
<text x="87.3" y="208.4">100N</text>
<text x="146" y="205">V12G</text>
<text x="154.8" y="209.7">AO10</text>
<text x="162.7" y="208.4">9</text>
<text x="184.1" y="205">V12H</text>
<text x="192.9" y="209.7">AO11</text>
<text x="200.8" y="208.4">10</text>
<text x="217.5" y="205">V12I</text>
<text x="226.2" y="209.7">AO12</text>
<text x="234.2" y="208.4">11</text>
<text x="34.9" y="210.8">GND</text>
<text x="144.5" y="213.2">MB88346B_12x8bit</text>
<text x="182.6" y="213.2">MB88346B_12x8bit</text>
<text x="215.9" y="213.2">MB88346B_12x8bit</text>
<text x="325.2" y="210.8">6</text>
<text x="343.7" y="215.5">7</text>
<text x="27.8" y="217.9">Sh. 1,2,3,4,5,6,7,8,9,10,12,13,14,15,17,18</text>
<text x="144.5" y="220.3">V25C</text>
<text x="182.6" y="220.3">V25D</text>
<text x="215.9" y="220.3">V25E</text>
<text x="325.2" y="220.3">5</text>
<text x="27.8" y="225.1">Sh. 2,5,6,7,8,9,12,13,14,15,16,17,18</text>
<text x="155.8" y="224">AO3</text>
<text x="155.8" y="226.4">AO4</text>
<text x="162.7" y="222.7">3</text>
<text x="162.7" y="225.1">4</text>
<text x="193.9" y="224">AO5</text>
<text x="193.9" y="226.4">AO6</text>
<text x="200.8" y="222.7">5</text>
<text x="200.8" y="225.1">6</text>
<text x="227.3" y="224">AO7</text>
<text x="227.3" y="226.4">AO8</text>
<text x="234.2" y="222.7">7</text>
<text x="234.2" y="225.1">10</text>
<text x="335" y="222.7">V24B</text>
<text x="335.2" y="225.1">TLE2082CD</text>
<text x="46.8" y="229.8">+3.3V</text>
<text x="63.5" y="229.8">L9</text>
<text x="63.5" y="232.2">2u7</text>
<text x="77.8" y="229.8">+3.3V_Ana</text>
<text x="104" y="232.2">+3.3V_ANA</text>
<text x="123" y="232.2">Sh. 10</text>
<text x="144.5" y="229.8">MB88347L_8x8bit</text>
<text x="182.6" y="229.8">MB88347L_8x8bit</text>
<text x="215.9" y="229.8">MB88347L_8x8bit</text>
<text x="34.9" y="234.6">+3.3V</text>
<text x="51.6" y="239.4">C71</text>
<text x="98.2" y="239.9">C327</text>
<text x="51.6" y="241.7">100N</text>
<text x="65.9" y="244.1">G4</text>
<text x="84.9" y="241.7">C72</text>
<text x="96.8" y="241.7">15uF/16V</text>
<text x="61.1" y="246.5">GND_starpoint</text>
<text x="84.9" y="246.5">100N</text>
<text x="104" y="246.5">GND_ANA</text>
<text x="123" y="246.5">Sh. 8,10</text>
<text x="51.6" y="256">C73</text>
<text x="84.9" y="256">C74</text>
<text x="96.8" y="256">15uF/16V</text>
<text x="98.2" y="254.2">C328</text>
<text x="34.9" y="263.2">-5V</text>
<text x="51.6" y="258.4">100N</text>
<text x="84.9" y="260.8">100N</text>
<text x="104" y="260.8">-5V_ANA</text>
<text x="123" y="260.8">Sh. 3,4,7,8,10,16,18</text>
<text x="277.3" y="259.5">PROPERTY OF PROTELEVISION TECHNOLOGIES A/S</text>
<text x="336.3" y="259.5">ALL RIGHTS STRICTLY RESERVED</text>
<text x="27.8" y="272.7">Sh. 3,4,7,8,10,16,18</text>
<text x="45.8" y="270.3">-5V</text>
<text x="77.8" y="270.3">-5V_Ana</text>
</g>
</svg>
